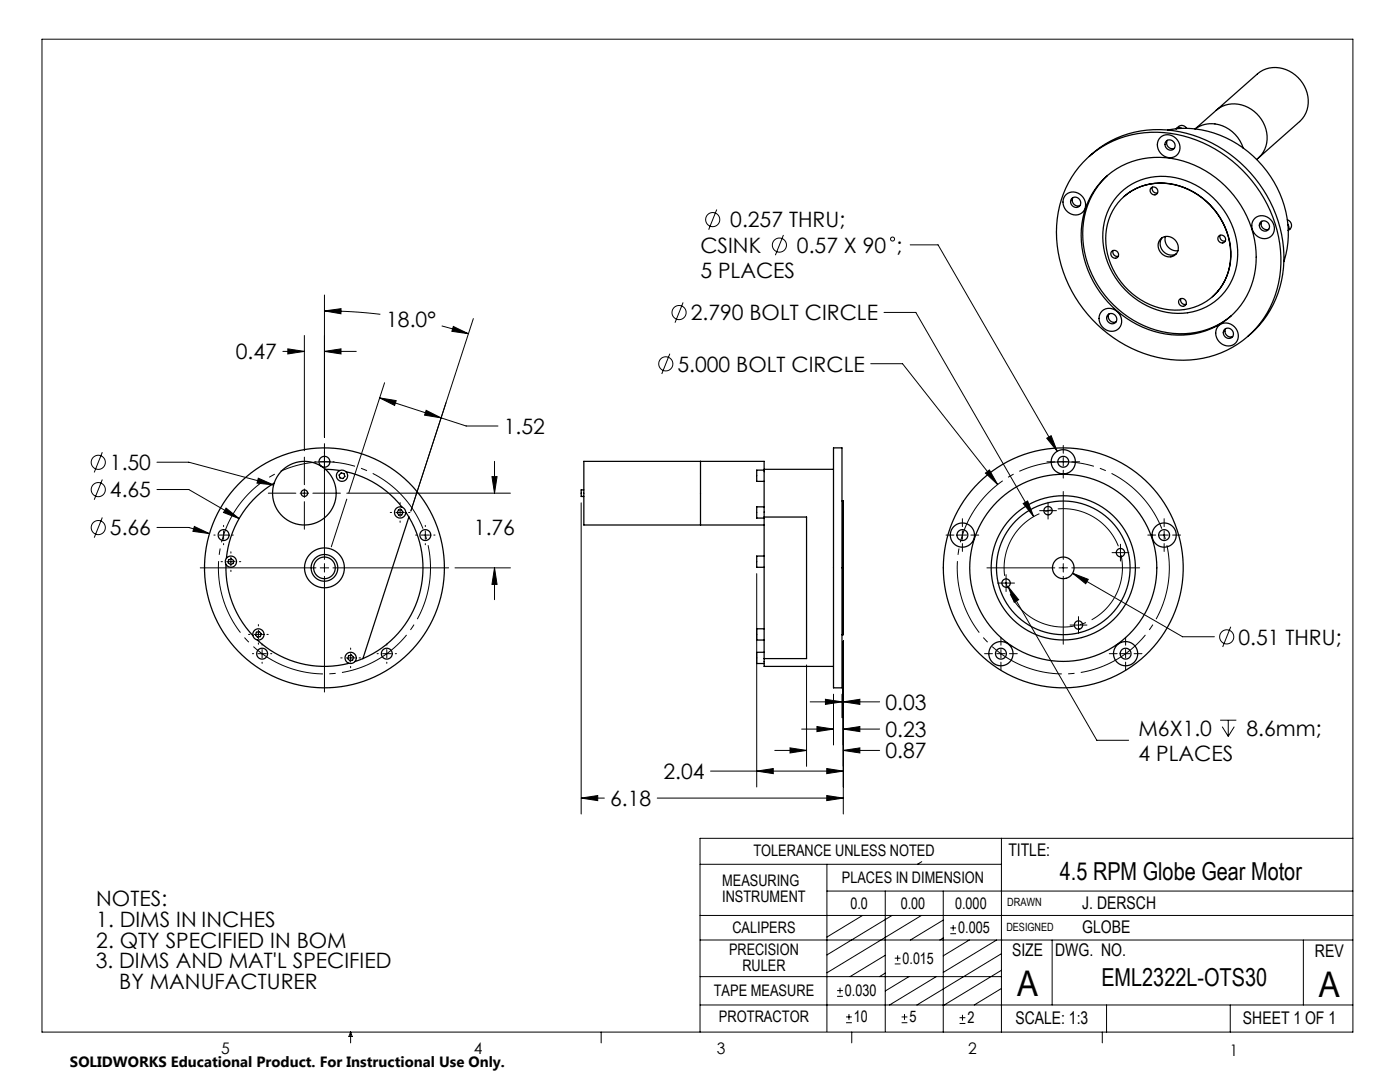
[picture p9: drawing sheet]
<svg xmlns="http://www.w3.org/2000/svg" width="279mm" height="216mm" viewBox="0 0 279 216" stroke-linecap="round" stroke-linejoin="round" font-family="sans-serif">
<g fill="none" stroke="#000" stroke-width=".2">
<path d="M8.4 7.8h261.6v198.1h-261.6zM64.8 58.9v28.4M143 41.8l-1.6 4M156.4 46.9l-1.7 4M181.7 48.9h5.5l23.8 41.1M56.5 70.1h4.2M57.4 69.6l3.3 .5-3.3 .5zM60.7 66.9v23M64.8 62l3.3-.4-.1 1zM64.8 62a93 93 0 0 1 11.1 .7M64.8 70.1l3.3-.5v1zM64.8 70.1h6.3"/>
<path d="M75.8 79.4l3.3 .5-.3 1zM75.8 79.4l17.2 5.6h6.4M76.8 76.4l-7.2 22M88.2 65l5.3 1.6M90.5 65.1l3 1.5-3.3-.5zM94.5 63.6l-12.5 38.4M133.7 70.6l-1.6 4M136.3 60.4l-1.6 4M173.8 72.6h6.3l19 24.1M176.4 62.3h6.4l23.5 40.8M20.4 90.2l-1.6 4.1M20.4 95.7l-1.6 4"/>
<path d="M31.3 92.2h6.4l16.9 4.6M31.3 97.7h6.4l10 5.8M51.6 95.4l3 1.4-3.3-.4zM53.5 98.4h5.5M59.9 98.4h1.7M60.7 91.2v5.5M60.7 97.6v1.7M62.4 98.4h5.5M62.8 92.1h.3M63.9 92.1h1.7M64.8 88.5v23.1M66.4 92.1h.3"/>
<path d="M69.2 99.6l-3.1 9.5M69.2 98.4h32.7M85 81.9l3 1.5-3.3-.6zM98.2 95.1h1l-.5 3.3zM98.7 92.1v6.3M196.7 94.4l.8-.6 1.6 2.9zM208.9 87.4l.9-.5 1.2 3.1zM208.9 92.1h1.6M211.4 92.1h1.6M212.2 88.9v1.5M212.2 91.3v1.7M212.2 93.8v1.6"/>
<path d="M212.2 98.1v13.5M213.9 92.1h1.6M20.4 103.3l-1.6 4M31.3 105.2h6.4l4.1 1.3M38.8 105l3 1.5-3.3-.5zM40 113.3h23.1M42.7 106.8h.2M43.8 106.8h1.7M44.1 112.1h.3M44.6 104.8v.3M44.6 105.9v1.7M44.6 108.5v.2"/>
<path d="M45.1 101.4l2.6 2.1-3.1-1.2zM45.2 112.1h1.7M46.1 110.1v.3M46.1 111.2v1.7M46.1 113.8v.2M46.3 106.8h.3M47.8 112.1h.2M60.7 100.1v5.5M63.9 113.3h1.7M64.8 112.5v1.7M64.8 115v23.1M66.4 113.3h23.1"/>
<path d="M77.9 102.3h.3M79 102.3h1.7M79.8 100.3v.3M79.8 101.4v1.7M79.8 103.9v.3M81.5 102.3h.3M82.9 106.8h.3M84 106.8h1.7M84.9 104.8v.3M84.9 105.9v1.7M84.9 108.5v.2M86.6 106.8h.2"/>
<path d="M90.8 113.3h11.1M98.7 113.3v6.4M98.7 113.3l.5 3.3h-1zM116 100.3v62.1M151 114.5v42.5M188.8 106.8h1.6M191.2 106.8h1.7M192.1 103.5v1.6M192.1 105.9v1.7M192.1 108.5v1.5M193.8 106.8h1.5M197 113.3h13.5"/>
<path d="M199.1 116.3h3.4M200.8 114.7v3.3M201.2 117.1l2.1 2.6-.9 .5zM201.2 117.1l17.7 30.6h6.3M204.2 100.5l.9-.5 1.2 3.1zM207.5 101.9h3.3M209.2 100.2v3.4M211.4 113.3h1.6M212.2 112.5v1.7M212.2 115v13.5M213.9 113.3h13.5M214.1 114.4l21.9 12.7h6.4"/>
<path d="M214.1 114.4l3.1 1.2-.5 .9zM221.9 110.3h3.4M223.6 108.6v3.4M229.1 106.8h1.5M231.5 106.8h1.7M232.3 103.5v1.6M232.3 105.9v1.7M232.3 108.5v1.5M234 106.8h1.6M49.6 126.6h.3M50.4 130.4h.2M50.7 126.6h1.7"/>
<path d="M51.5 130.4h1.7M51.6 124.6v.3M51.6 125.7v1.7M51.6 128.3v.3M52.3 128.5v.2M52.3 129.6v1.7M52.3 132.1v.3M53.3 126.6h.2M54 130.4h.2M68 131.3h.3M69.1 131.3h1.7M70 129.3v.3"/>
<path d="M70 130.4v1.7M70 133v.2M71.7 131.3h.2M75.3 130.4h.2M76.3 130.4h1.7M77.2 128.5v.2M77.2 129.6v1.7M77.2 132.1v.3M78.9 130.4h.2M161 132.7v20.2M164.7 139.5l3.3 .5-3.3 .6zM166.3 138.5v10.2"/>
<path d="M168 138.5v4.7M168.3 127.9v34.5M196.5 130.4h1.6M198.9 130.4h1.7M199.8 127.2v1.5M199.8 129.6v1.7M199.8 132.1v1.6M201.5 130.4h1.5M213.6 124.7h3.3M215.2 123v3.4M221.4 130.4h1.5M223.8 130.4h1.7"/>
<path d="M224.6 127.2v1.5M224.6 129.6v1.7M224.6 132.1v1.6M226.3 130.4h1.6M245.6 125.1l-1.6 4M116 159.2l3.3-.5v1.1zM116 159.2h4.6M131.2 159.2h37.1M141.8 153.9h26.5M151 153.9l3.3-.5v1zM154.6 149.7h6.4M157.7 149.2l3.3 .5-3.3 .5z"/>
<path d="M160 145.5h6.3M161.7 140h6.3M163 145l3.3 .5-3.3 .5zM165 158.7l3.3 .5-3.3 .6zM165 153.4l3.3 .5-3.3 .5zM168.3 149.7l3.3-.5v1zM168.3 145.5l3.3-.5v1zM168.3 140l3.3-.5v1.1zM168.3 149.7h7.2M168.3 145.5h7.2M168.3 140h7.2M243.5 143.7h3.2"/>
<path d="M243.9 145l1.2 1.9M245.1 143.7v3.2M246.3 145l-1.2 1.9M139.7 172.5h60.2M165 177.8h105M165 172.5v33.3M176.7 177.8v28M184 171.9l-.9 .6M188.2 177.8v28.1M199.9 167.3v38.6M270 167.3h-130.3v38.6M139.7 187.6h130.3"/>
<path d="M139.7 182.7h130.3M139.7 194.9h60.2M167.1 198.8h1.1M167.1 197.7h1.1M167.6 197.1v1.1M172.1 182.7l-7.1 4.3M176.7 194.2l-1.2 .7M176.7 190.6l-7.1 4.3M178 182.7l-13 7.8M178.6 192.3h1.1M178.6 191.2h1.1M179.1 190.6v1.2"/>
<path d="M181.4 194.9l-4.7 2.8M183.9 182.7l-18.9 11.4M186.9 194.9l-9.4 5.6M188.2 187.2l-.6 .4M188.2 183.6l-6.5 4M189.7 186.3h1.1M189.7 185.2h1.1M190.2 184.6v1.1M193.4 187.6l-5.2 3.1M198.9 187.6l-10.7 6.4M199.9 197.2l-5.5 3.3M199.9 193.6l-11.7 7.1"/>
<path d="M199.9 190.3l-16.9 10.2M210 187.6v12.9M260.1 187.6v12.9M70 205.9v2.2M70 205.9l.3 .9h-.7zM120 205.9v2.2M139.7 200.5h130.3M168.9 204.1h1.1M168.9 202.9h1.1M169.4 202.3v1.2M170 205.9v2.2M179.9 204.1h1.2"/>
<path d="M179.9 202.9h1.2M180.5 202.3v1.2M191.5 204.2h1.2M191.5 203.1h1.2M192.1 202.5v1.1M220 205.9v2.2M220.8 200.5v5.4M245.5 200.5v5.4"/>
<circle cx="142.2" cy="43.8" r="1.41"/>
<circle cx="155.5" cy="48.9" r="1.41"/>
<circle cx="178.1" cy="47.7" r=".4"/>
<circle cx="132.9" cy="72.6" r="1.41"/>
<circle cx="135.5" cy="62.4" r="1.41"/>
<circle cx="19.6" cy="97.7" r="1.41"/>
<circle cx="19.6" cy="92.3" r="1.41"/>
<circle cx="19.6" cy="105.3" r="1.41"/>
<circle cx="244.8" cy="127.1" r="1.41"/>
</g>
<path d="M85 107.1a21.2 21.2 0 0 0-35.4-8.5 21.2 21.2 0 0 0 9.5 35.1 21.2 21.2 0 0 0 26.2-25.3l-.3-1.3M232.4 107.1a21.2 21.2 0 0 0-35.4-8.5 21.2 21.2 0 0 0 9.6 35.1 21.2 21.2 0 0 0 26.2-25.3l-.4-1.3" fill="none" stroke="#000" stroke-width=".2" stroke-dasharray="15.2 1.3 1.3 1.3" stroke-dashoffset="-1.7" stroke-linecap="butt"/>
<path d="M223.5 109.9a11.8 11.8 0 0 0-19.7-4.9 11.8 11.8 0 0 0 5.1 19.7 11.8 11.8 0 0 0 14.8-13.9l-.2-.9" fill="none" stroke="#000" stroke-width=".2" stroke-dasharray="15.2 1.3 1.3 1.3" stroke-dashoffset="-.9" stroke-linecap="butt"/>
<g fill="#000">
<path d="M75.8 79.4l3.3 .5-.3 1zM85 81.9l3 1.5-3.3-.6zM204.2 100.5l2.1 2.6-1.2-3.1zM196.7 94.4l2.4 2.3-1.6-2.9z"/>
<path d="M90.5 65.1l3 1.5-3.3-.5zM64.8 62l3.3-.4-.1 1zM51.6 95.4l-.3 1 3.3 .4zM38.8 105l-.3 1 3.3 .5zM45.1 101.4l-.5 .9 3.1 1.2zM57.4 69.6l3.3 .5-3.3 .5zM64.8 70.1l3.3-.5v1zM98.2 95.1h1l-.5 3.3zM98.7 113.3l.5 3.3h-1zM208.9 87.4l2.1 2.6-1.2-3.1zM214.1 114.4l2.6 2.1 .5-.9zM201.2 117.1l1.2 3.1 .9-.5zM116 159.2l3.3-.5v1.1zM165 158.7l3.3 .5-3.3 .6zM151 153.9l3.3-.5v1zM165 153.4l3.3 .5-3.3 .5zM157.7 149.2l3.3 .5-3.3 .5zM168.3 149.7l3.3-.5v1zM163 145l3.3 .5-3.3 .5zM168.3 145.5l3.3-.5v1zM164.7 139.5l3.3 .5-3.3 .6zM168.3 140l3.3-.5v1.1z"/>
</g>
<g fill="none" stroke="#000" stroke-width=".25">
<path d="M212.8 38.8a2.42 2.42 0 0 1 3.2 .4 2.42 2.42 0 0 1-.1 3.3 2.45 2.45 0 0 1-3.1-.5 2.45 2.45 0 0 1 0-3.2zM214 39.5a1.05 1.05 0 0 1 1.5 .5 1.05 1.05 0 0 1-.7 1.4 1.11 1.11 0 0 1-1-.7 1.11 1.11 0 0 1 .2-1.2zM214.1 39.4a1.13 1.13 0 0 0 .2 1.3 1.13 1.13 0 0 0 1.2 .3M216.2 32.4a20.5 20.5 0 0 1 22.6-4.4 26.2 26.2 0 0 1 16.8 25.9 19.4 19.4 0 0 1-23.4 17.7 26.1 26.1 0 0 1-21.2-27.9 19.8 19.8 0 0 1 5.2-11.3zM217.4 31.2a20.9 20.9 0 0 1 23.2-3.2 26 26 0 0 1 15.4 26.7 19.6 19.6 0 0 1-6.9 12.4M220.3 35.7a16.4 16.4 0 0 1 19.2-2.2 20.2 20.2 0 0 1 10.9 21.3 15.2 15.2 0 0 1-18.9 11.6 20.4 20.4 0 0 1-15.6-21.8 15.4 15.4 0 0 1 4.4-8.9zM221 35a16.6 16.6 0 0 0-3.5 18.7 20.1 20.1 0 0 0 20.1 12.8 15.1 15.1 0 0 0 8.2-3.5M223.6 38.4a12.8 12.8 0 0 1 15.9-1 15.2 15.2 0 0 1 6.8 17.4 11.8 11.8 0 0 1-15.4 7.1 15.6 15.6 0 0 1-10.5-17.6 11.7 11.7 0 0 1 3.2-5.9zM223.7 39.8a11.8 11.8 0 0 1 14.5-1.5 14.1 14.1 0 0 1 6.6 16.8 11 11 0 0 1-14.3 6.1 14.4 14.4 0 0 1-9.5-16.5 10.8 10.8 0 0 1 2.7-4.9zM224.3 39.2a11.8 11.8 0 0 1 13.9-.9 14.1 14.1 0 0 1 6.7 16.7 10.6 10.6 0 0 1-2.9 4.2M229.8 37.5a.79 .79 0 0 1 1.2 .3 .79 .79 0 0 1-.8 1.1 .85 .85 0 0 1-.4-1.4zM230 37.3a.88 .88 0 0 0 1 1.2"/>
<path d="M231.6 27.4a2.42 2.42 0 0 1 3.3 .4 2.42 2.42 0 0 1-.2 3.3 2.45 2.45 0 0 1-3.1-.5 2.45 2.45 0 0 1 0-3.2zM232.8 28.1a1.05 1.05 0 0 1 1.6 .4 1.05 1.05 0 0 1-.7 1.5 1.11 1.11 0 0 1-1.1-.7 1.11 1.11 0 0 1 .2-1.2zM233 28a1.13 1.13 0 0 0 .1 1.3 1.13 1.13 0 0 0 1.3 .3M234.7 25.7l-1.7 .2M235.8 25.6l-1.1 .1M235.8 25.6l2.7 .1M235.8 25.6a1 1 0 0 0-1.1 .1M236.8 25.6a1.21 1.21 0 0 0-2.1 .1M238.5 25.7a20.4 20.4 0 0 1 9.6 3.8M238.5 25.7a6.2 6.2 0 0 1 9 2.4l.6 1.4M242.7 22l8.3-7.3a6.1 6.1 0 0 1 9 1.9 5.9 5.9 0 0 1-.6 7.7l-8.6 7.5M242.7 22a6.1 6.1 0 0 1 9.1 1.8 5.9 5.9 0 0 1-.7 7.7"/>
<path d="M242.7 22l-4.2 3.7M248.1 29.5a21.7 21.7 0 0 1 8.9 15.3M221.9 50.1a.79 .79 0 0 1 1.3 .4 .79 .79 0 0 1-.8 1 .85 .85 0 0 1-.5-1.4zM222.2 50a.88 .88 0 0 0 1 1.1M231.6 47.7a2.15 2.15 0 0 1 3 .3 2.15 2.15 0 0 1-.2 3 2.2 2.2 0 0 1-2.7-.6 2.2 2.2 0 0 1-.1-2.7zM231.9 47.4a2.21 2.21 0 0 0 .2 2.7 2.21 2.21 0 0 0 2.7 .5M232.6 47.2a2.31 2.31 0 0 0 2.5 2.8M235.5 59.7a.79 .79 0 0 1 1.2 .4 .79 .79 0 0 1-.8 1 .85 .85 0 0 1-.4-1.4zM235.7 59.6a.88 .88 0 0 0 1 1.1M243.3 47.1a.79 .79 0 0 1 1.2 .3 .79 .79 0 0 1-.7 1.1 .85 .85 0 0 1-.5-1.4zM243.5 46.9a.88 .88 0 0 0 1 1.2M250.4 43.6a2.42 2.42 0 0 1 3.3 .4 2.42 2.42 0 0 1-.1 3.2 2.45 2.45 0 0 1-3.2-.5 2.45 2.45 0 0 1 0-3.1z"/>
<path d="M251.7 44.2a1.05 1.05 0 0 1 1.5 .5 1.05 1.05 0 0 1-.7 1.4 1.11 1.11 0 0 1-1.1-.6 1.11 1.11 0 0 1 .3-1.3zM251.8 44.2a1.13 1.13 0 0 0 .2 1.2 1.13 1.13 0 0 0 1.2 .3M256.9 43.8a1.16 1.16 0 0 1 .9 1.1 1.16 1.16 0 0 1-.7 1.1M257 44.8l.1 1.1M257 44.8a1.09 1.09 0 0 1 .1 1.1M257.1 45.9a17.7 17.7 0 0 1-.9 6.3M220 62a2.42 2.42 0 0 1 3.2 .4 2.42 2.42 0 0 1-.1 3.3 2.45 2.45 0 0 1-3.1-.5 2.45 2.45 0 0 1 0-3.2zM221.2 62.7a1.05 1.05 0 0 1 1.5 .5 1.05 1.05 0 0 1-.7 1.4 1.11 1.11 0 0 1-1-.7 1.11 1.11 0 0 1 .2-1.2zM221.3 62.6a1.13 1.13 0 0 0 .2 1.3 1.13 1.13 0 0 0 1.2 .3M243.2 65a2.42 2.42 0 0 1 3.3 .4 2.42 2.42 0 0 1-.1 3.3 2.45 2.45 0 0 1-3.2-.6 2.45 2.45 0 0 1 0-3.1zM244.5 65.6a1.05 1.05 0 0 1 1.5 .5 1.05 1.05 0 0 1-.7 1.4 1.11 1.11 0 0 1-1-.6 1.11 1.11 0 0 1 .2-1.3zM244.6 65.6a1.13 1.13 0 0 0 .2 1.2 1.13 1.13 0 0 0 1.2 .4"/>
<path d="M54.7 96.4a19.7 19.7 0 0 0-9.5 15M64.9 93.6l2.9 .3M68.1 94.4l.6 .1 .1 .6-.4 .4-.6-.1-.1-.6zM69 94.1a19.7 19.7 0 0 1 11.2 7.1M116.5 97.8h-.5v1.3h.5M139.8 92.1v12.7M152.5 93.8v9.4M152.5 93.6v.2M152.5 93.8h-1.5v2.3h1.5M152.5 93.6v-1.5h-36v12.7h36M152.5 93.6h13.8M166.3 89.4h1.7v47.8h-1.7z"/>
<path d="M168 100h.2M168.2 100v26.6M45.1 112.6a19.7 19.7 0 0 0 5.4 14.2M45.6 111.7l.5-.2 .5 .3v.6l-.6 .3-.5-.4zM79.5 101.8l.6-.1 .3 .5-.2 .5-.6 .1-.3-.5zM81 102.2l.6 1M81.6 103.2a19.7 19.7 0 0 1-9.2 28.2M81.6 103.2l-9.2 28.2M152.5 103.2h8.5v28.2h-8.5M152.5 101.1h-1.5v2.3h1.5M152.5 111h-1.5v2.2h1.5M152.5 103.2v28.2"/>
<path d="M51.2 126.2l.5-.2 .4 .5-.1 .5-.6 .1-.4-.4zM51.3 127.7a19.7 19.7 0 0 0 18.4 4.7M69.6 130.9l.5-.2 .4 .4-.1 .6-.6 .1-.4-.4zM72.4 131.4l-1.6 .6M152.5 132.4v.6h13.8M152.5 131.4v1M152.5 130.2h-1.5v2.2h1.5M152.5 125.5h-1.5v2.2h1.5M168.2 126.6l-.2 .1"/>
<circle cx="60.7" cy="98.4" r=".66"/>
<circle cx="60.7" cy="98.4" r="6.3"/>
<circle cx="64.8" cy="92.1" r="1.09"/>
<circle cx="68.3" cy="94.9" r="1.12"/>
<circle cx="212.2" cy="92.1" r="2.42"/>
<circle cx="212.2" cy="92.1" r="1.09"/>
<circle cx="44.6" cy="106.8" r="1.09"/>
<circle cx="46.1" cy="112.1" r="1.12"/>
<circle cx="64.8" cy="113.3" r="4"/>
<circle cx="64.8" cy="113.3" r="2.16"/>
<circle cx="64.8" cy="113.3" r="2.67"/>
<circle cx="64.8" cy="113.3" r="23.9"/>
<circle cx="79.8" cy="102.3" r="1.12"/>
<circle cx="84.9" cy="106.8" r="1.09"/>
<circle cx="192.1" cy="106.8" r="2.42"/>
<circle cx="192.1" cy="106.8" r="1.09"/>
<circle cx="200.8" cy="116.3" r=".83"/>
<circle cx="209.2" cy="101.9" r=".83"/>
<circle cx="212.2" cy="113.3" r="23.9"/>
<circle cx="212.2" cy="113.3" r="18.7"/>
<circle cx="212.2" cy="113.3" r="13.3"/>
<circle cx="212.2" cy="113.3" r="2.16"/>
<circle cx="212.2" cy="113.3" r="14.4"/>
<circle cx="223.6" cy="110.3" r=".83"/>
<circle cx="232.3" cy="106.8" r="2.42"/>
<circle cx="232.3" cy="106.8" r="1.09"/>
<circle cx="51.6" cy="126.6" r="1.12"/>
<circle cx="52.3" cy="130.4" r="1.09"/>
<circle cx="70" cy="131.3" r="1.12"/>
<circle cx="77.2" cy="130.4" r="1.09"/>
<circle cx="199.8" cy="130.4" r="2.42"/>
<circle cx="199.8" cy="130.4" r="1.09"/>
<circle cx="215.2" cy="124.7" r=".83"/>
<circle cx="224.6" cy="130.4" r="2.42"/>
<circle cx="224.6" cy="130.4" r="1.09"/>
</g>
<g font-size="7.1">
<text x="203" y="198.7">A</text>
<text x="263.2" y="198.9">A</text>
</g>
<g font-size="4.9">
<text x="211.5" y="175.7">4.5 RPM Globe Gear Motor</text>
<text x="219.8" y="196.7">EML2322L-OTS30</text>
</g>
<g font-size="4.2">
<text x="145.7" y="45.4">0.257 THRU;</text>
<text x="139.8" y="50.5">CSINK</text>
<text x="159" y="50.5">0.57 X 90 ;</text>
<text x="139.8" y="55.5">5 PLACES</text>
<text x="77.1" y="65.3">18.0°</text>
<text x="137.9" y="63.9">2.790 BOLT CIRCLE</text>
<text x="47.1" y="71.7">0.47</text>
<text x="135.2" y="74.2">5.000 BOLT CIRCLE</text>
<text x="100.6" y="86.6">1.52</text>
<text x="21.9" y="93.8">1.50</text>
<text x="21.9" y="99.3">4.65</text>
<text x="21.9" y="106.8">5.66</text>
<text x="94.6" y="106.8">1.76</text>
<text x="247.1" y="128.6">0.51 THRU;</text>
<text x="176.7" y="141.6">0.03</text>
<text x="176.7" y="147.1">0.23</text>
<text x="227.2" y="146.8">M6X1.0</text>
<text x="248.8" y="146.8">8.6mm;</text>
<text x="132.4" y="155.5">2.04</text>
<text x="176.7" y="151.3">0.87</text>
<text x="227.2" y="151.9">4 PLACES</text>
<text x="121.8" y="160.8">6.18</text>
<text x="19.2" y="180.8">NOTES:</text>
<text x="19.2" y="185">1. DIMS IN INCHES</text>
<text x="19.2" y="189.2">2. QTY SPECIFIED IN BOM</text>
<text x="19.1" y="193.2">3. DIMS AND MAT'L SPECIFIED</text>
<text x="23.8" y="197.4">BY MANUFACTURER</text>
</g>
<g font-size="3.5">
<text x="201.2" y="170.7">TITLE:</text>
<text x="216" y="181.4">J. DERSCH</text>
<text x="202" y="190.8">SIZE</text>
<text x="210.6" y="190.8">DWG. NO.</text>
<text x="216" y="186.2">GLOBE</text>
<text x="262.4" y="190.9">REV</text>
<text x="202.7" y="204.4">SCALE: 1:3</text>
<text x="248.1" y="204.4">SHEET 1 OF 1</text>
</g>
<g font-size="3.2">
<text x="150.4" y="170.8">TOLERANCE UNLESS NOTED</text>
<text x="144.1" y="176.7">MEASURING</text>
<text x="144.1" y="179.9">INSTRUMENT</text>
<text x="168" y="176.2">PLACES IN DIMENSION</text>
<text x="169.7" y="181.4">0.0</text>
<text x="179.8" y="181.4">0.00</text>
<text x="190.6" y="181.4">0.000</text>
<text x="145.5" y="190.6">PRECISION</text>
<text x="146.2" y="186.2">CALIPERS</text>
<text x="191.2" y="186.2">0.005</text>
<text x="148.2" y="193.8">RULER</text>
<text x="180.1" y="192.3">0.015</text>
<text x="142.4" y="198.7">TAPE MEASURE</text>
<text x="168.6" y="198.7">0.030</text>
<text x="143.5" y="204">PROTRACTOR</text>
<text x="170.4" y="204">10</text>
<text x="181.5" y="204">5</text>
<text x="193.1" y="204.2">2</text>
<text x="44.2" y="210.4">5</text>
<text x="94.6" y="210.3">4</text>
<text x="143.1" y="210.4">3</text>
<text x="193.2" y="210.3">2</text>
<text x="245.4" y="210.6">1</text>
</g>
<text font-size="3" x="14" y="212.9">SOLIDWORKS Educational Product. For Instructional Use Only.</text>
<g font-size="2.3">
<text x="200.8" y="185.7">DESIGNED</text>
<text x="201" y="180.9">DRAWN</text>
</g>
</svg>
